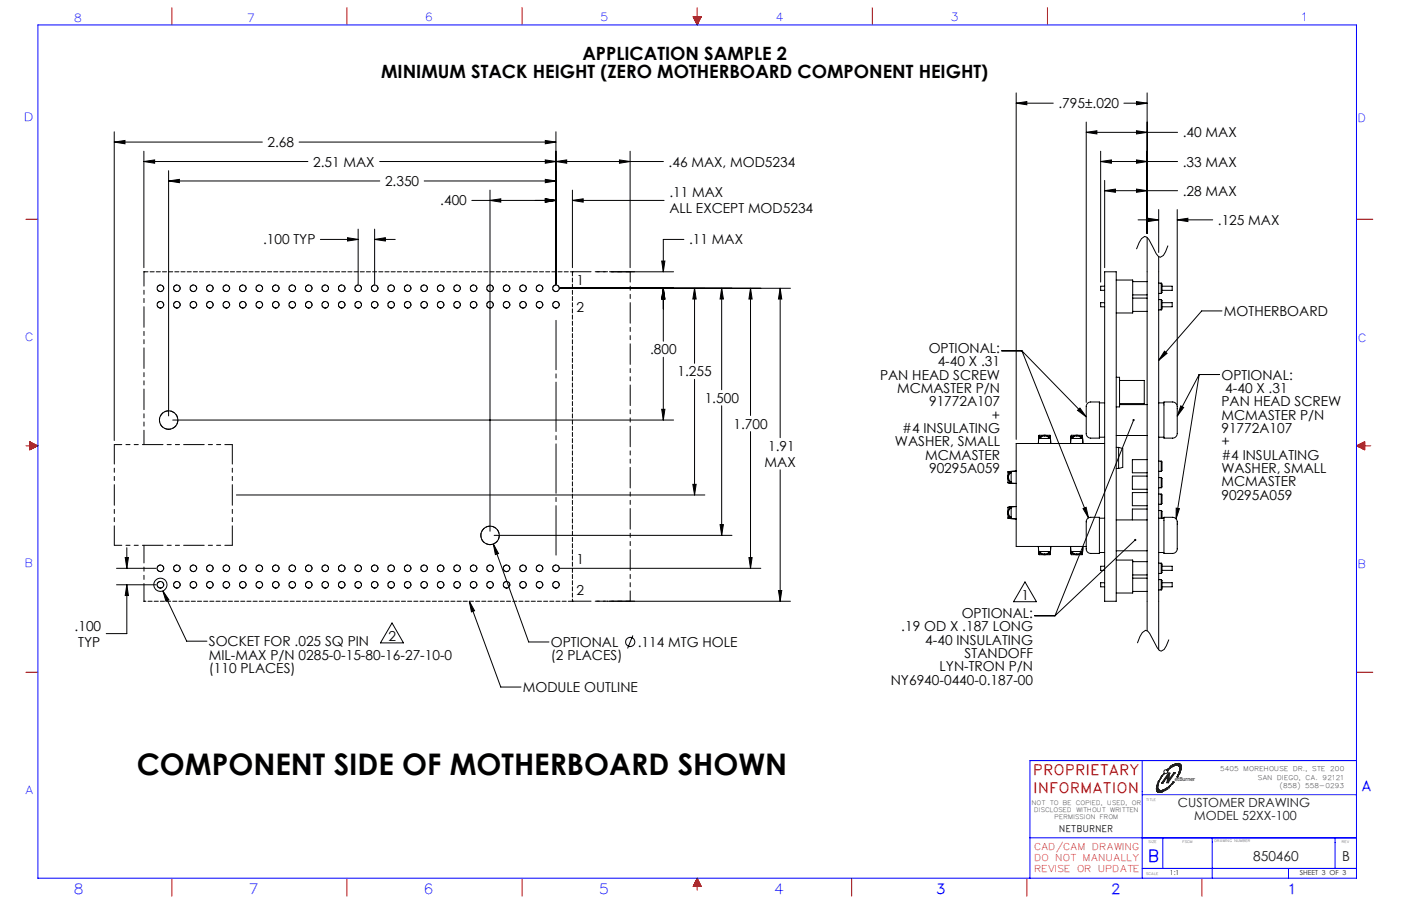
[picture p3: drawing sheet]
<svg xmlns="http://www.w3.org/2000/svg" width="432mm" height="279mm" viewBox="0 0 432 279" stroke-linecap="round" stroke-linejoin="round" font-family="sans-serif">
<g fill="none" stroke="#000" stroke-width=".31">
<path d="M313.2 31.8l3.3-.5v1zM313.2 28.6v106.9M313.2 31.8h11.4M334.8 37.6v86.5M346.4 31.8h7.2M350.3 31.3l3.3 .5-3.3 .5zM353.6 28.6v43.4M35.2 43.8l3.3-.5v1zM35.2 40.6v95.3M35.2 43.8h45.7M44.3 49.8l3.4-.5v1zM44.3 49.8h50.6"/>
<path d="M44.3 46.6v35.9M52 55.8l3.3-.5v1zM52 52.6v75.7M52 55.8h65.1M92.2 43.8h79.1M117 49.8h87.5M130.7 55.8h40.6M151 58.6v105.2M168.1 43.3l3.2 .5-3.2 .5zM168.1 55.3l3.2 .5-3.2 .5zM168.1 49.3l3.2 .5-3.2 .5zM171.3 49.8l3.4-.5v1z"/>
<path d="M171.3 40.6v47M176.4 58.6v23.9M190.9 49.3l3.3 .5-3.3 .5zM194.2 46.6v35.9M334.8 40.8l3.3-.5v1zM334.8 40.8h28.1M339.2 49.8l3.3-.5v1zM339.2 49.8h23.7M339.2 46.6v40.4M340.5 58.8l3.3-.5v1zM340.5 55.6v26.9M340.5 58.8h22.4"/>
<path d="M350.3 58.3l3.3 .5-3.3 .5zM350.3 49.3l3.3 .5-3.3 .5zM350.3 40.3l3.3 .5-3.3 .5zM98.7 73.8h11.7M107.1 73.3l3.3 .5-3.3 .5zM110.4 70.7v16.9M115.5 73.8l3.3-.5v1zM115.5 73.8h6.3M115.5 70.7v16.9M145.4 61.8h25.9M151 61.8l3.3-.5v1zM168.1 61.3l3.2 .5-3.2 .5z"/>
<path d="M176.4 61.8l3.3-.5v1zM176.4 61.8h28.3M210.8 73.8h-6.4v10M350.8 67.8h6.3M353.6 73.2v121.3M353.8 67.3l3.3 .5-3.3 .5zM357.1 64.6v13.3M357.1 79.1v121.3M360 75.7l-1.4 3.1-1 .5-.6-.2-.6-.8-2.3-4.5-.7-.7-.6-.2-1 .7-1.5 3.2M362.8 67.8l3.3-.5v1zM362.8 64.6v60.4M362.8 67.8h11"/>
<path d="M172.6 88.9h71M188.3 83.8h19.3M203.9 80.5h1l-.5 3.3zM204.4 88.9l.5 3.3h-1zM204.4 88.9v16.3M214.1 88.9l.5 3.3h-1.1zM214.1 88.9v23.1M222.4 88.9l.6 3.3h-1.1zM222.4 88.9v31.3M231.3 88.9l.5 3.3h-1zM231.3 88.9v39.2M240.5 88.9l.4 3.3h-1z"/>
<path d="M240.5 88.9v46.1M340.5 83.8h3.5v101.6h-3.5zM340.5 88.3h-1.3v1.2h1.3M340.5 93.3h-1.3v1.3h1.3M344 86.4h5.1v10.1h-5.1M349.1 86.9h4.5M349.1 90.9h4.5M349.1 91.9h4.5M349.1 96h4.5M357.1 90.5h.8M357.1 87.3h.8M357.1 95.6h.8"/>
<path d="M357.1 92.4h.8M357.9 87.3v3.2M357.9 87.3l.2 .3v2.6l-.2 .3M357.9 92.4v3.2M357.9 92.4l.2 .3v2.6l-.2 .3M358.1 88.3h3.2v1.2h-3.2M358.1 93.3h3.2v1.3h-3.2M376.6 95.9h-6.2l-13.3 15.2M204.4 110.2v19.3M214.1 117v35.6M308.7 108.2h6.3M315 108.2l19.8 20.4"/>
<path d="M315 108.2l20.5 51.5M344 116.3h1.1v9.2h-1.1M345.1 117.3h7.6v7.2h-7.6M358.9 108.3l.8 .7-2.6 2.1zM369.6 115.5h6.2M369.6 115.5l-6.8 12.8M369.6 115.5l-7.1 44.5M53.2 129.5h154.4M203.9 126.2h1l-.5 3.3zM222.4 125.1v40M231.3 133.1v42.2M320.3 134.2h3.3"/>
<path d="M320.5 135.2a1.67 1.67 0 0 1 2.9 0M320.5 134.9h.1M320.5 134.9l-.2-.7-.3 2.6 .3-2.3 .2 .7M320.5 135.2h2.9M321.8 134.2l-.7 .2-.6 .5M322.1 134.2l.8 .2 .5 .5M323.4 134.9h.1M323.4 134.9l.2-.7 .2 2.6-.2-2.3-.2 .7M330.2 134.2h3.4M330.4 135.2a1.67 1.67 0 0 1 2.9 0M330.4 134.9h.1M330.4 134.9l-.2-.7-.2 2.6 .1-2.3 .3 .7"/>
<path d="M330.4 135.2h2.9M331.8 134.2l-.8 .2-.6 .5M332 134.2l.8 .2 .4 .5M332.1 126.5l.7-.7 2 2.8zM333.2 134.9h.1M333.3 134.9l.3-.7 .2 2.6M333.3 135.2l.3-.7 .1 2.3M335.2 124.4l1-.4h2.6v11.1h-2.6a1.76 1.76 0 0 1-1.4-2.3v-7.7zM338.8 134.8h1.7M338.8 124.2h1.7M340.5 136.8h-27.3v31.7h21.6M344 134.3h9.6"/>
<path d="M344 138h.8M344.8 138v6.5M344.8 138l1.2 .3v5.8l-1.2 .4M345.1 124.8h8.5M349.4 129.5l-24.2 60.4M357.1 134.8h1.6M357.1 124.2h1.6M358.7 124h2.7a1.84 1.84 0 0 1 1.4 2.5v6.8a1.52 1.52 0 0 1-1.4 1.8h-2.7zM363.9 125.2l.9 .5-2 2.6zM72.8 152.6h144.4M213.5 149.4h1.1l-.5 3.2zM240.5 144.9v40.5"/>
<path d="M310.7 158.2l.1 .8 .5 .5M310.7 147.3l.3 1 .3 .3-.6 .3M310.7 145.5v3.4M310.7 156.4v3.4M311.3 156.7l-.5 .5-.1 .8M311.3 145.8l-.5 .5-.1 .8M311.3 159.5h.1M311.3 156.7h.1M311.3 156.7l-.6-.3 2.5-.2-2.2 .2 .6 .3a1.63 1.63 0 0 0 0 2.8l-.6 .3 2.2 .2-2.5-.2M311.3 145.8h.1M311.3 159.5l-.6 .3M311.6 145.8v2.8"/>
<path d="M311.6 156.7v2.8M313.2 145.3l-2.2 .2 .6 .3a1.6 1.6 0 0 0 0 2.8l-.6 .3 2.2 .2-2.5-.2M313.2 145.3l-2.5 .2 .6 .3M333.8 156.8l1-.3 .7 3.2zM335.2 159.9l1-.4h2.6v11.2h-2.6a1.76 1.76 0 0 1-1.4-2.4v-7.6zM338.8 159.8h1.7M344 144.5h.8M353.6 157h-4.6v3.3M353.6 146.8h-4.6v4.1h4.6M353.6 151.9h-4.6v4.1h4.6M353.6 141.7h-4.6v4.1h4.6M357.1 157.4h.8"/>
<path d="M357.1 150.4h.8M357.1 147.3h.8M357.1 155.5h.8M357.1 152.4h.8M357.1 145.3h.8M357.1 142.2h.8M357.1 159.8h1.6M357.9 157.4v2.4M357.9 157.4l.2 .3v2.1M357.9 147.3v3.1M357.9 147.3l.2 .2v2.7l-.2 .2M357.9 152.4v3.1"/>
<path d="M357.9 152.4l.2 .2v2.7l-.2 .2M357.9 142.2v3.1M357.9 142.2l.2 .3v2.6l-.2 .2M358.7 159.5h2.7a1.84 1.84 0 0 1 1.4 2.6v6.7a1.52 1.52 0 0 1-1.4 1.9h-2.7zM362.5 156.7l1 .1-1 3.2zM35.9 175.3h12.3M38.6 171.9h1l-.5 3.4zM39.1 168.9v6.4M152 167.7l1.6 3-.9 .3zM152 167.7l10.9 30.3h6.3M152.3 165.1h73.3M172.6 175.3h61.9"/>
<path d="M221.9 161.8h1.1l-.6 3.3zM230.8 171.9h1l-.5 3.4zM315.9 179.5l3.5 6.1h-7zM320.3 171.1h3.3M320.5 170.1h2.9M323.6 171l.2-2.5-.2 2.2-.2-.6a1.67 1.67 0 0 1-2.9 0l-.2 .6-.3-2.2 .3 2.6 .2-.7 .5 .5 .8 .2M323.6 171l-.2-.6-.6 .5-.7 .2M330.2 171.1h3.4M330.2 171l.2-.6 .5 .5 .9 .2M330.4 170.1h2.9M333.7 168.5l-.1 2.2-.3-.6a1.67 1.67 0 0 1-2.9 0l-.3 .6-.1-2.2 .2 2.5M333.8 168.5l-.2 2.6-.3-.7-.6 .5-.7 .2"/>
<path d="M338.8 170.4h1.7M340.5 174.6h-1.3v1.3h1.3M340.5 179.7h-1.3v1.3h1.3M344 160.3h9.6M344 169.9h9.6M344 172.7h5.1v10.2h-5.1M349.1 178.3h4.5M349.1 173.2h4.5M349.1 177.3h4.5M349.9 166.5l-24.7 23.4M357.1 178.8h.8M357.1 176.8h.8"/>
<path d="M357.1 173.7h.8M357.1 170.4h1.6M357.9 178.8v3.1M357.9 178.8l.2 .2v2.6l-.2 .3M357.9 173.7v3.1M357.9 173.7l.2 .3v2.6l-.2 .2M358.1 174.6h3.2v1.3h-3.2M358.1 179.7h3.2v1.3h-3.2M35.9 180.3h12.3M39.1 180.3l.5 3.4h-1zM39.1 180.3v15.1h-6.4M50.2 182.2l1.9 2.8-.9 .4z"/>
<path d="M50.2 182.2l7.3 15.5h6.3M120.8 192.1l3.6 6.2h-7.1zM144.6 185.4l1.7 2.9-1 .4zM144.6 185.4l9.7 26.5h6.3M187.1 185.4h56.5M195.1 196l-1.7 4M239.9 182.1h1l-.4 3.3zM318.9 189.9h6.3M349.1 182.4h4.5M357.1 181.9h.8M360.3 197.2l-1.5 3.1-.9 .5-.6-.2-.6-.9-2.4-4.4-.6-.7-.6-.2-1 .7-1.5 3.2"/>
<circle cx="49.4" cy="94" r="1.01"/>
<circle cx="49.4" cy="88.9" r="1.01"/>
<circle cx="54.5" cy="94" r="1.01"/>
<circle cx="54.5" cy="88.9" r="1.01"/>
<circle cx="59.6" cy="88.9" r="1.01"/>
<circle cx="59.6" cy="94" r="1.01"/>
<circle cx="64.7" cy="94" r="1.01"/>
<circle cx="64.7" cy="88.9" r="1.01"/>
<circle cx="69.7" cy="88.9" r="1.01"/>
<circle cx="69.7" cy="94" r="1.01"/>
<circle cx="74.8" cy="94" r="1.01"/>
<circle cx="74.8" cy="88.9" r="1.01"/>
<circle cx="79.9" cy="94" r="1.01"/>
<circle cx="79.9" cy="88.9" r="1.01"/>
<circle cx="85" cy="88.9" r="1.01"/>
<circle cx="85" cy="94" r="1.01"/>
<circle cx="90.1" cy="88.9" r="1.01"/>
<circle cx="90.1" cy="94" r="1.01"/>
<circle cx="95.1" cy="88.9" r="1.01"/>
<circle cx="95.1" cy="94" r="1.01"/>
<circle cx="100.2" cy="88.9" r="1.01"/>
<circle cx="100.2" cy="94" r="1.01"/>
<circle cx="105.3" cy="94" r="1.01"/>
<circle cx="105.3" cy="88.9" r="1.01"/>
<circle cx="110.4" cy="94" r="1.01"/>
<circle cx="110.4" cy="88.9" r="1.01"/>
<circle cx="115.5" cy="88.9" r="1.01"/>
<circle cx="115.5" cy="94" r="1.01"/>
<circle cx="120.5" cy="88.9" r="1.01"/>
<circle cx="120.5" cy="94" r="1.01"/>
<circle cx="125.6" cy="88.9" r="1.01"/>
<circle cx="125.6" cy="94" r="1.01"/>
<circle cx="130.7" cy="88.9" r="1.01"/>
<circle cx="130.7" cy="94" r="1.01"/>
<circle cx="135.8" cy="88.9" r="1.01"/>
<circle cx="135.8" cy="94" r="1.01"/>
<circle cx="140.9" cy="88.9" r="1.01"/>
<circle cx="140.9" cy="94" r="1.01"/>
<circle cx="145.9" cy="94" r="1.01"/>
<circle cx="145.9" cy="88.9" r="1.01"/>
<circle cx="151" cy="88.9" r="1.01"/>
<circle cx="151" cy="94" r="1.01"/>
<circle cx="156.1" cy="94" r="1.01"/>
<circle cx="156.1" cy="88.9" r="1.01"/>
<circle cx="161.2" cy="88.9" r="1.01"/>
<circle cx="161.2" cy="94" r="1.01"/>
<circle cx="166.3" cy="94" r="1.01"/>
<circle cx="166.3" cy="88.9" r="1.01"/>
<circle cx="171.3" cy="88.9" r="1.01"/>
<circle cx="171.3" cy="94" r="1.01"/>
<circle cx="52" cy="129.6" r="2.84"/>
<circle cx="49.4" cy="175.3" r="1.01"/>
<circle cx="54.5" cy="175.3" r="1.01"/>
<circle cx="59.6" cy="175.3" r="1.01"/>
<circle cx="64.7" cy="175.3" r="1.01"/>
<circle cx="69.7" cy="175.3" r="1.01"/>
<circle cx="74.8" cy="175.3" r="1.01"/>
<circle cx="79.9" cy="175.3" r="1.01"/>
<circle cx="85" cy="175.3" r="1.01"/>
<circle cx="90.1" cy="175.3" r="1.01"/>
<circle cx="95.1" cy="175.3" r="1.01"/>
<circle cx="100.2" cy="175.3" r="1.01"/>
<circle cx="105.3" cy="175.3" r="1.01"/>
<circle cx="110.4" cy="175.3" r="1.01"/>
<circle cx="115.5" cy="175.3" r="1.01"/>
<circle cx="120.5" cy="175.3" r="1.01"/>
<circle cx="125.6" cy="175.3" r="1.01"/>
<circle cx="130.7" cy="175.3" r="1.01"/>
<circle cx="135.8" cy="175.3" r="1.01"/>
<circle cx="140.9" cy="175.3" r="1.01"/>
<circle cx="145.9" cy="175.3" r="1.01"/>
<circle cx="151" cy="175.3" r="1.01"/>
<circle cx="151" cy="165.1" r="2.84"/>
<circle cx="156.1" cy="175.3" r="1.01"/>
<circle cx="161.2" cy="175.3" r="1.01"/>
<circle cx="166.3" cy="175.3" r="1.01"/>
<circle cx="171.3" cy="175.3" r="1.01"/>
<circle cx="49.4" cy="180.3" r="2.03"/>
<circle cx="49.4" cy="180.3" r="1.01"/>
<circle cx="54.5" cy="180.3" r="1.01"/>
<circle cx="59.6" cy="180.3" r="1.01"/>
<circle cx="64.7" cy="180.3" r="1.01"/>
<circle cx="69.7" cy="180.3" r="1.01"/>
<circle cx="74.8" cy="180.3" r="1.01"/>
<circle cx="79.9" cy="180.3" r="1.01"/>
<circle cx="85" cy="180.3" r="1.01"/>
<circle cx="90.1" cy="180.3" r="1.01"/>
<circle cx="95.1" cy="180.3" r="1.01"/>
<circle cx="100.2" cy="180.3" r="1.01"/>
<circle cx="105.3" cy="180.3" r="1.01"/>
<circle cx="110.4" cy="180.3" r="1.01"/>
<circle cx="115.5" cy="180.3" r="1.01"/>
<circle cx="120.5" cy="180.3" r="1.01"/>
<circle cx="125.6" cy="180.3" r="1.01"/>
<circle cx="130.7" cy="180.3" r="1.01"/>
<circle cx="135.8" cy="180.3" r="1.01"/>
<circle cx="140.9" cy="180.3" r="1.01"/>
<circle cx="145.9" cy="180.3" r="1.01"/>
<circle cx="151" cy="180.3" r="1.01"/>
<circle cx="156.1" cy="180.3" r="1.01"/>
<circle cx="161.2" cy="180.3" r="1.01"/>
<circle cx="166.3" cy="180.3" r="1.01"/>
<circle cx="171.3" cy="180.3" r="1.01"/>
<circle cx="194.2" cy="198" r="1.41"/>
</g>
<g fill="none" stroke="#191924" stroke-width=".31">
<path d="M357.8 239.9h.1M357.9 239.6h.1M357.9 239.6l-1.3 2.8M358.2 239.2h.1M358.6 238.7h.1M358.6 238.7l-1.3 2.3-.5 2M358.7 238.6h.1M358.7 238.6l-.8 1M358.7 238.6l-.1 .1M359.3 239.9h.1M359.6 237.5h.1M359.7 237.6h.1"/>
<path d="M359.8 237.6h.1M359.8 237.8a.57 .57 0 0 0-.9-.1 .57 .57 0 0 0 .3 .9 .57 .57 0 0 0 .7-.7M359.8 237.8h.1M359.8 237.9h.1M359.9 237.5h.1M359.9 239.3h.1M359.9 237.5l-.1 .1M360 237.1h.1M360.1 239.1l-.3 2.1M360.1 238.4h.1M360.1 238.4l-2.1 3h.5M360.1 238.4h.4l-.2 2.1"/>
<path d="M360.2 238.7h.1M360.2 237.1h.1M360.2 238.5l-2 2.9M360.3 237.1l-.4 .4M360.3 238.7l-.3 2.6M360.4 238.5l-2.1 2.8M360.5 238.4h.1M360.5 236.8h.1M360.5 236.7h.1M360.5 236.9h.1M360.6 236.7h.1M360.6 236.8h.1"/>
<path d="M360.6 236.8l-.9 .8M360.6 236.7v.1M360.8 236.7h.1M360.9 236.7l-.6 .4M360.9 236.4h.1M360.9 236.4l-1.3 1.1M361.1 236.5h.1M361.2 236.5l-.3 .2M361.3 236h.1M361.4 236.3h.1M361.6 236.2h.1M361.7 235.9h.1"/>
<path d="M361.7 236l-1.1 .7M361.7 238.3h.1M361.8 238.3l-1.5 2.2M361.8 238.3h.4M361.8 238.4l-1.6 2.4M361.9 238.4l-1.9 2.7M362 235.7h.1M362.1 236h.1M362.1 236l-.9 .5M362.1 238.3h.1M362.2 238.3l-2.2 3h-.3l.3-2-1.5 2.1M362.2 235.8h.1"/>
<path d="M362.3 235.6h.1M362.3 235.8l-.6 .2M362.4 235.6l-1.5 .8M362.4 235.8h.1M362.4 235.6h.1M362.5 235.9h.1M362.5 235.8h.8l.3 .3M362.5 235.6h.9l.4 .4M362.5 235.6l-.2 .2M362.5 235.8h.1M362.7 235.5h.1M362.7 239.6h.1"/>
<path d="M362.8 235.8h.1M362.8 235.9h.1M362.8 239.6h.2M362.8 235.9l.4 .2M362.8 235.9l-.7 .1M362.8 235.8l.3 .1M362.9 236h.1M363 239.6h.1M363 235.4h.1M363 238.9h.1M363.1 238.9l-.3 .7M363.1 239.3h.1"/>
<path d="M363.1 236.1h.1M363.1 239.3l-.1 .3M363.1 235.9l.4 .4 .3-.3M363.2 236.1l.1 .1M363.2 238.5h.1M363.3 238.5l-.2 .4M363.3 235.5h.1M363.3 236.2h.1M363.3 235.5l-.9 .1M363.3 236.2l.2 .3M363.3 235.5l.3 .1M363.3 238.8h.1"/>
<path d="M363.4 237.9h.1M363.5 237.9l-.2 .6M363.5 236.5h.1M363.5 238h.1M363.5 236.5v1.4M363.5 237.5h.1M363.5 238.4h.1M363.5 236.9h.1M363.6 235.6h.1M363.6 236.6h.1M363.6 235.6l.4 .6M363.6 236.1v.5"/>
<path d="M363.6 236.6l.1 1.3-.8 1.6M363.7 237.3l.2-.3v-.8l-.2 1.6M363.7 238h.1M363.8 236h.1M363.9 237.5h.1M363.9 235.9h.1M364 237.2h.1M364 236.2h.1M364 237.2l-.9 2.1M364 236.2v.3M364 236.9h.1M364 236.5h.1"/>
<path d="M364 236.9v.3M364 236.5v.4M356.4 243.6h.1M356.4 243.3h.1M356.4 242.9h.1M356.4 243.6l.7 .7M356.4 242.9v.7M356.5 242.4h.1M356.6 242.4l-.2 .5M356.6 243.2l.1 .6 .3 .4M356.6 243.9h.1M356.7 241.9h.1"/>
<path d="M356.7 243.4l.4 .6 1.2-.1 .4-.2M356.7 242.7l.2 .8M356.8 242.6h.1M356.8 243h.1M356.8 242.3h.1M356.8 243l.1 .4M356.8 244.2h.1M356.9 243.6l.3 .3M356.9 243.5v.1M356.9 243.4h.1M356.9 241.2h.1M356.9 241.8h.1"/>
<path d="M356.9 243.4l.6 .4M357 244.2h.1M357 244.3h.1M357.1 244.3h.7M357.2 243.7h.1M357.2 240.8h.1M357.2 241h.1M357.2 240.7h.1M357.3 240.8l-.7 2.4M357.5 243.8h.1M357.5 243.9l.2 .2M357.6 240h.1"/>
<path d="M357.6 244.1h.1M357.8 244.3h.1M358 243.8h.1M358 241.4h.1M358.1 244.1l-1.1 .1M358.1 244.2h.1M358.2 244.2l-.4 .1M358.3 241.3h.1M358.3 243.8h.1M358.4 243.7h.1M358.4 243.7l-.9 .1M358.4 241.4h.1"/>
<path d="M358.5 244h.1M358.5 243.8h.1M358.7 243.7h.3M358.7 243.6h.1M358.8 243.6l-.4 .1M358.9 243.7l-.8 .4M359 243.8h.1M359 243.8l-.8 .4M359.2 243.3h.1M359.2 243.3l-.4 .3M359.3 243.3l-.3 .4M359.3 243.3h.2"/>
<path d="M359.4 243.5h.1M359.4 243.5l-.4 .3M359.5 243.1h.1M359.6 243.1l-.4 .2M359.6 241.3h.1M359.8 243.2h.1M359.9 243.2l-.5 .3M360 241.3h.1M360.2 242.6h.1M360.2 242.9h.1M360.2 240.5h.1M360.3 242.9l-.4 .3"/>
<path d="M360.3 242.6h.1M360.5 242.3h.1M360.5 242.3l-.9 .8M360.6 242.4h.1M361.1 241.7h.1M361.3 241.6h.1M361.4 241.7h.1M361.4 241.7l-1.1 1.2M361.5 241.2h.1M361.6 241.2l-1.1 1.1M361.6 241.2h.2l-.4 .5M361.6 241.3l-2.1 2"/>
<path d="M361.8 241.2h.1"/>
<circle cx="360.1" cy="239.2" r=".06"/>
<circle cx="360.2" cy="238.5" r=".07"/>
<circle cx="360.4" cy="238.6" r=".06"/>
<circle cx="360.6" cy="236.8" r=".06"/>
<circle cx="361" cy="236.4" r=".08"/>
<circle cx="361.2" cy="236.4" r=".06"/>
<circle cx="361.5" cy="236.1" r=".06"/>
<circle cx="361.7" cy="236.1" r=".06"/>
<circle cx="361.8" cy="238.4" r=".08"/>
<circle cx="361.9" cy="235.9" r=".06"/>
<circle cx="362" cy="238.4" r=".08"/>
<circle cx="362.1" cy="235.9" r=".07"/>
<circle cx="362.3" cy="235.8" r=".07"/>
<circle cx="362.9" cy="235.9" r=".07"/>
<circle cx="362.9" cy="239.5" r=".06"/>
<circle cx="363.1" cy="235.6" r=".07"/>
<circle cx="363.1" cy="235.6" r=".06"/>
<circle cx="363.2" cy="235.9" r=".06"/>
<circle cx="363.3" cy="235.8" r=".07"/>
<circle cx="363.4" cy="238.6" r=".06"/>
<circle cx="363.4" cy="238.4" r=".06"/>
<circle cx="363.4" cy="235.6" r=".06"/>
<circle cx="363.5" cy="236.2" r=".06"/>
<circle cx="363.5" cy="236.3" r=".06"/>
<circle cx="363.6" cy="238.2" r=".06"/>
<circle cx="363.6" cy="236.1" r=".07"/>
<circle cx="363.7" cy="237.8" r=".08"/>
<circle cx="363.7" cy="237.3" r=".08"/>
<circle cx="363.7" cy="236.7" r=".08"/>
<circle cx="363.7" cy="237.7" r=".07"/>
<circle cx="363.7" cy="237.5" r=".07"/>
<circle cx="363.8" cy="236" r=".07"/>
<circle cx="363.9" cy="236.2" r=".08"/>
<circle cx="363.9" cy="237.3" r=".08"/>
<circle cx="363.9" cy="236.3" r=".07"/>
<circle cx="363.9" cy="237" r=".07"/>
<circle cx="356.5" cy="243.2" r=".07"/>
<circle cx="356.7" cy="243.9" r=".07"/>
<circle cx="356.7" cy="243.4" r=".07"/>
<circle cx="356.7" cy="243.2" r=".08"/>
<circle cx="356.7" cy="243.6" r=".08"/>
<circle cx="356.7" cy="242.7" r=".08"/>
<circle cx="356.7" cy="242.1" r=".07"/>
<circle cx="356.9" cy="243.6" r=".06"/>
<circle cx="356.9" cy="243.5" r=".06"/>
<circle cx="357" cy="244.1" r=".07"/>
<circle cx="357" cy="244.2" r=".07"/>
<circle cx="357.1" cy="244" r=".06"/>
<circle cx="357.2" cy="243.9" r=".06"/>
<circle cx="357.6" cy="243.9" r=".06"/>
<circle cx="357.6" cy="244.2" r=".07"/>
<circle cx="357.7" cy="244" r=".08"/>
<circle cx="358.1" cy="244.1" r=".06"/>
<circle cx="358.2" cy="241.4" r=".07"/>
<circle cx="358.3" cy="243.9" r=".06"/>
<circle cx="358.3" cy="241.3" r=".06"/>
<circle cx="358.7" cy="240.9" r=".06"/>
<circle cx="358.7" cy="243.7" r=".06"/>
<circle cx="358.9" cy="243.7" r=".07"/>
<circle cx="359" cy="243.7" r=".06"/>
<circle cx="359.3" cy="243.3" r=".06"/>
<circle cx="359.5" cy="243.3" r=".07"/>
<circle cx="359.6" cy="243.2" r=".06"/>
<circle cx="359.8" cy="241.2" r=".07"/>
<circle cx="360" cy="241.2" r=".07"/>
<circle cx="360" cy="241.1" r=".07"/>
<circle cx="360.2" cy="240.8" r=".07"/>
<circle cx="361.6" cy="241.3" r=".07"/>
</g>
<path d="M171.4 98.6v72.8" fill="none" stroke="#000" stroke-width=".31" stroke-dasharray="15.2 1.3 1.3 1.3" stroke-dashoffset="-.2"/>
<path d="M183.9 83.8h11.7M195.6 185.4h-11.7" fill="none" stroke="#000" stroke-width=".31" stroke-dasharray="6.3 1.3 1.3 1.3 1.3 1.3" stroke-dashoffset="3.7"/>
<path d="M194.2 83.8v101.6" fill="none" stroke="#000" stroke-width=".31" stroke-dasharray="6.3 1.3 1.3 1.3 1.3 1.3" stroke-dashoffset="3.2"/>
<path d="M71.6 137.1h-36.4M71.6 168.2h-36.4" fill="none" stroke="#000" stroke-width=".31" stroke-dasharray="6.3 1.3 1.3 1.3 1.3 1.3" stroke-dashoffset="4"/>
<path d="M35.2 137.1v31.1M71.6 137.1v31.1" fill="none" stroke="#000" stroke-width=".31" stroke-dasharray="6.3 1.3 1.3 1.3 1.3 1.3" stroke-dashoffset=".3"/>
<path d="M44.4 185.4v-17.2" fill="none" stroke="#000" stroke-width=".31" stroke-dasharray="6.3 1.3 1.3 1.3 1.3 1.3" stroke-dashoffset=".9"/>
<path d="M44.4 137.1v-53.3" fill="none" stroke="#000" stroke-width=".31" stroke-dasharray="6.3 1.3 1.3 1.3 1.3 1.3" stroke-dashoffset="1.9"/>
<path d="M176.5 83.8h17.7M194.2 185.4h-17.7" fill="none" stroke="#000" stroke-width=".31" stroke-dasharray="6.3 1.3 1.3 1.3 1.3 1.3" stroke-dashoffset=".6"/>
<g fill="none" stroke="#f00" stroke-width=".31">
<path d="M53 2.4v5.3M106.9 2.4v5.3M160.9 2.4v5.3M213.6 5.2h2.5l-1.2 2.5zM213.7 5.2v.2M213.9 5.2v.6M214.1 5.2v1M214.3 5.2v1.4M214.5 5.2v1.7M214.7 5.2v2.1M214.9 2.4v5.3M215.1 5.2v2.1"/>
<path d="M215.3 5.2v1.7M215.4 5.2v1.4M215.7 5.2v1M215.8 5.2v.6M216 5.2v.2M268.9 2.4v5.3M322.8 2.4v5.3M8 67.6h3.7M418.1 67.6h5M8 137.5h3.7M9.1 138.6h.3M9.1 136.3h.3"/>
<path d="M9.1 136.2l2.6 1.3-2.6 1.2zM9.1 138.4h.7M9.1 138.3h1.1M9.1 138h1.4M9.1 137.9h1.8M9.1 137.7h2.2M9.1 137.3h2.2M9.1 137.1h1.8M9.1 136.9h1.4M9.1 136.7h1.1M9.1 136.5h.7M418.1 137.5h4.4"/>
<path d="M418.1 137.5l2.5-1.3v2.5zM418.5 137.7h2.1M418.5 137.3h2.1M418.9 137.9h1.7M418.9 137.1h1.7M419.2 138h1.4M419.2 136.9h1.4M419.6 138.3h1M419.6 136.7h1M420 138.4h.6M420 136.5h.6M420.4 138.6h.2"/>
<path d="M420.4 136.3h.2M8 207.3h3.7M418.1 207.3h5M53 270.8v5.6M106.9 270.8v5.6M160.9 270.8v5.6M213.7 273.1v.3M213.9 272.7v.7M214.1 272.3v1.1M214.3 272v1.4M214.5 271.6v1.8M214.7 271.2v2.2"/>
<path d="M214.9 270.8l1.2 2.6h-2.5zM214.9 270.8v3.7M215.1 271.2v2.2M215.3 271.6v1.8M215.4 272v1.4M215.7 272.3v1.1M215.8 272.7v.7M216 273.1v.3M262.5 270.8v5.6M316.5 270.8v5.6M370.5 270.8v5.6"/>
</g>
<path d="M11.7 7.7h406.4v263.1h-406.4zM352 234.6v36.2M418.1 234.6h-100.7v36.2M317.4 258.4h100.7M352 245.1h66.1M358.4 258.4v9.4M373.6 258.4v12.4M411.5 258.4v9.4M352 267.8h66.1M397.1 267.9v2.9" fill="none" stroke="#00f" stroke-width=".31"/>
<g fill="#000">
<path d="M171.3 49.8l3.4-.5v1zM190.9 49.3l3.3 .5-3.3 .5zM168.1 43.3l3.2 .5-3.2 .5zM35.2 43.8l3.3-.5v1zM213.5 149.4h1.1l-.5 3.2zM214.1 88.9l.5 3.3h-1.1zM353.8 67.3l3.3 .5-3.3 .5zM362.8 67.8l3.3-.5v1zM350.3 58.3l3.3 .5-3.3 .5zM340.5 58.8l3.3-.5v1zM350.3 49.3l3.3 .5-3.3 .5zM339.2 49.8l3.3-.5v1zM350.3 40.3l3.3 .5-3.3 .5zM334.8 40.8l3.3-.5v1zM350.3 31.3l3.3 .5-3.3 .5zM313.2 31.8l3.3-.5v1z"/>
<path d="M204.4 88.9l.5 3.3h-1zM203.9 126.2h1l-.5 3.3zM222.4 88.9l.6 3.3h-1.1zM221.9 161.8h1.1l-.6 3.3zM231.3 88.9l.5 3.3h-1zM230.8 171.9h1l-.5 3.4zM168.1 61.3l3.2 .5-3.2 .5zM151 61.8l3.3-.5v1zM168.1 55.3l3.2 .5-3.2 .5zM52 55.8l3.3-.5v1zM168.1 61.3l3.2 .5-3.2 .5zM176.4 61.8l3.3-.5v1zM168.1 49.3l3.2 .5-3.2 .5zM44.3 49.8l3.4-.5v1zM204.4 88.9l.5 3.3h-1zM203.9 80.5h1l-.5 3.3zM240.5 88.9l.4 3.3h-1zM239.9 182.1h1l-.4 3.3zM115.5 73.8l3.3-.5v1zM107.1 73.3l3.3 .5-3.3 .5zM38.6 171.9h1l-.5 3.4zM39.1 180.3l.5 3.4h-1z"/>
<path d="M152 167.7l1.6 3-.9 .3zM50.2 182.2l1.9 2.8-.9 .4zM144.6 185.4l1.7 2.9-1 .4zM358.9 108.3l.8 .7-2.6 2.1zM349.7 166.3a.34 .34 0 0 0-.1 .4 .34 .34 0 0 0 .5 .1 .34 .34 0 0 0 0-.5l-.2 .2 .2-.2zM349.2 129.3a.35 .35 0 0 0-.1 .5 .35 .35 0 0 0 .6-.1 .35 .35 0 0 0-.2-.5l-.1 .3 .1-.3zM332.1 126.5l.7-.7 2 2.8zM333.8 156.8l1-.3 .7 3.2zM363.9 125.2l.9 .5-2 2.6zM362.5 156.7l1 .1-1 3.2z"/>
</g>
<g fill="none" stroke="#000" stroke-width=".31" stroke-dasharray="1.3 .6">
<path d="M44.3 83.8h.1M44.3 83.8h132.1M49.4 95a1.01 1.01 0 0 1-.9-1.4 1.01 1.01 0 0 1 1.6-.3 1.01 1.01 0 0 1-.3 1.6l-.4 .1M49.4 89.9a1.01 1.01 0 0 1-.9-1.4 1.01 1.01 0 0 1 1.6-.3 1.01 1.01 0 0 1-.3 1.7h-.4M54.5 95a1.01 1.01 0 0 1-1-1.4 1.01 1.01 0 0 1 1.7-.3 1.01 1.01 0 0 1-.3 1.6l-.4 .1M54.5 89.9a1.01 1.01 0 0 1-1-1.4 1.01 1.01 0 0 1 1.7-.3 1.01 1.01 0 0 1-.3 1.7h-.4M59.6 95a1.01 1.01 0 0 1-1-1.4 1.01 1.01 0 0 1 1.7-.3 1.01 1.01 0 0 1-.4 1.6l-.3 .1M59.6 89.9a1.01 1.01 0 0 1-1-1.4 1.01 1.01 0 0 1 1.7-.3 1.01 1.01 0 0 1-.4 1.7h-.3M64.7 95a1.01 1.01 0 0 1-1-1.4 1.01 1.01 0 0 1 1.7-.3 1.01 1.01 0 0 1-.4 1.6l-.3 .1M64.7 89.9a1.01 1.01 0 0 1-1-1.4 1.01 1.01 0 0 1 1.7-.3 1.01 1.01 0 0 1-.4 1.7h-.3M69.7 95a1.01 1.01 0 0 1-.9-1.4 1.01 1.01 0 0 1 1.6-.3 1.01 1.01 0 0 1-.3 1.6l-.4 .1M69.7 89.9a1.01 1.01 0 0 1-.9-1.4 1.01 1.01 0 0 1 1.6-.3 1.01 1.01 0 0 1-.3 1.7h-.4"/>
<path d="M74.8 95a1.01 1.01 0 0 1-.9-1.4 1.01 1.01 0 0 1 1.6-.3 1.01 1.01 0 0 1-.3 1.6l-.4 .1M74.8 89.9a1.01 1.01 0 0 1-.9-1.4 1.01 1.01 0 0 1 1.6-.3 1.01 1.01 0 0 1-.3 1.7h-.4M79.9 95a1.01 1.01 0 0 1-1-1.4 1.01 1.01 0 0 1 1.7-.3 1.01 1.01 0 0 1-.3 1.6l-.4 .1M79.9 89.9a1.01 1.01 0 0 1-1-1.4 1.01 1.01 0 0 1 1.7-.3 1.01 1.01 0 0 1-.3 1.7h-.4M85 95a1.01 1.01 0 0 1-1-1.4 1.01 1.01 0 0 1 1.7-.3 1.01 1.01 0 0 1-.4 1.6l-.3 .1M85 89.9a1.01 1.01 0 0 1-1-1.4 1.01 1.01 0 0 1 1.7-.3 1.01 1.01 0 0 1-.4 1.7h-.3M90.1 95a1.01 1.01 0 0 1-1-1.4 1.01 1.01 0 0 1 1.7-.3 1.01 1.01 0 0 1-.4 1.6l-.3 .1M90.1 89.9a1.01 1.01 0 0 1-1-1.4 1.01 1.01 0 0 1 1.7-.3 1.01 1.01 0 0 1-.4 1.7h-.3M95.1 95a1.01 1.01 0 0 1-.9-1.4 1.01 1.01 0 0 1 1.6-.3 1.01 1.01 0 0 1-.3 1.6l-.4 .1M95.1 89.9a1.01 1.01 0 0 1-.9-1.4 1.01 1.01 0 0 1 1.6-.3 1.01 1.01 0 0 1-.3 1.7h-.4M100.2 95a1.01 1.01 0 0 1-.9-1.4 1.01 1.01 0 0 1 1.6-.3 1.01 1.01 0 0 1-.3 1.6l-.4 .1M100.2 89.9a1.01 1.01 0 0 1-.9-1.4 1.01 1.01 0 0 1 1.6-.3 1.01 1.01 0 0 1-.3 1.7h-.4"/>
<path d="M105.3 95a1.01 1.01 0 0 1-1-1.4 1.01 1.01 0 0 1 1.7-.3 1.01 1.01 0 0 1-.3 1.6l-.4 .1M105.3 89.9a1.01 1.01 0 0 1-1-1.4 1.01 1.01 0 0 1 1.7-.3 1.01 1.01 0 0 1-.3 1.7h-.4M110.4 95a1.01 1.01 0 0 1-1-1.4 1.01 1.01 0 0 1 1.7-.3 1.01 1.01 0 0 1-.4 1.6l-.3 .1M110.4 89.9a1.01 1.01 0 0 1-1-1.4 1.01 1.01 0 0 1 1.7-.3 1.01 1.01 0 0 1-.4 1.7h-.3M115.5 95a1.01 1.01 0 0 1-1-1.4 1.01 1.01 0 0 1 1.7-.3 1.01 1.01 0 0 1-.4 1.6l-.3 .1M115.5 89.9a1.01 1.01 0 0 1-1-1.4 1.01 1.01 0 0 1 1.7-.3 1.01 1.01 0 0 1-.4 1.7h-.3M120.5 95a1.01 1.01 0 0 1-.9-1.4 1.01 1.01 0 0 1 1.6-.3 1.01 1.01 0 0 1-.3 1.6l-.4 .1M120.5 89.9a1.01 1.01 0 0 1-.9-1.4 1.01 1.01 0 0 1 1.6-.3 1.01 1.01 0 0 1-.3 1.7h-.4M125.6 95a1.01 1.01 0 0 1-.9-1.4 1.01 1.01 0 0 1 1.6-.3 1.01 1.01 0 0 1-.3 1.6l-.4 .1M125.6 89.9a1.01 1.01 0 0 1-.9-1.4 1.01 1.01 0 0 1 1.6-.3 1.01 1.01 0 0 1-.3 1.7h-.4M130.7 95a1.01 1.01 0 0 1-1-1.4 1.01 1.01 0 0 1 1.7-.3 1.01 1.01 0 0 1-.3 1.6l-.4 .1M130.7 89.9a1.01 1.01 0 0 1-1-1.4 1.01 1.01 0 0 1 1.7-.3 1.01 1.01 0 0 1-.3 1.7h-.4"/>
<path d="M135.8 95a1.01 1.01 0 0 1-1-1.4 1.01 1.01 0 0 1 1.7-.3 1.01 1.01 0 0 1-.4 1.6l-.3 .1M135.8 89.9a1.01 1.01 0 0 1-1-1.4 1.01 1.01 0 0 1 1.7-.3 1.01 1.01 0 0 1-.4 1.7h-.3M140.9 95a1.01 1.01 0 0 1-1-1.4 1.01 1.01 0 0 1 1.7-.3 1.01 1.01 0 0 1-.4 1.6l-.3 .1M140.9 89.9a1.01 1.01 0 0 1-1-1.4 1.01 1.01 0 0 1 1.7-.3 1.01 1.01 0 0 1-.4 1.7h-.3M145.9 95a1.01 1.01 0 0 1-.9-1.4 1.01 1.01 0 0 1 1.6-.3 1.01 1.01 0 0 1-.3 1.6l-.4 .1M145.9 89.9a1.01 1.01 0 0 1-.9-1.4 1.01 1.01 0 0 1 1.6-.3 1.01 1.01 0 0 1-.3 1.7h-.4M151 95a1.01 1.01 0 0 1-.9-1.4 1.01 1.01 0 0 1 1.6-.3 1.01 1.01 0 0 1-.3 1.6l-.4 .1M151 89.9a1.01 1.01 0 0 1-.9-1.4 1.01 1.01 0 0 1 1.6-.3 1.01 1.01 0 0 1-.3 1.7h-.4M156.1 95a1.01 1.01 0 0 1-1-1.4 1.01 1.01 0 0 1 1.7-.3 1.01 1.01 0 0 1-.3 1.6l-.4 .1M156.1 89.9a1.01 1.01 0 0 1-1-1.4 1.01 1.01 0 0 1 1.7-.3 1.01 1.01 0 0 1-.3 1.7h-.4M161.2 95a1.01 1.01 0 0 1-1-1.4 1.01 1.01 0 0 1 1.7-.3 1.01 1.01 0 0 1-.4 1.6l-.3 .1M161.2 89.9a1.01 1.01 0 0 1-1-1.4 1.01 1.01 0 0 1 1.7-.3 1.01 1.01 0 0 1-.4 1.7h-.3"/>
<path d="M166.3 95a1.01 1.01 0 0 1-1-1.4 1.01 1.01 0 0 1 1.7-.3 1.01 1.01 0 0 1-.4 1.6l-.3 .1M166.3 89.9a1.01 1.01 0 0 1-1-1.4 1.01 1.01 0 0 1 1.7-.3 1.01 1.01 0 0 1-.4 1.7h-.3M171.3 95a1.01 1.01 0 0 1-.9-1.4 1.01 1.01 0 0 1 1.6-.3 1.01 1.01 0 0 1-.3 1.6l-.4 .1M171.3 89.9a1.01 1.01 0 0 1-.9-1.4 1.01 1.01 0 0 1 1.6-.3 1.01 1.01 0 0 1-.3 1.7h-.4M176.4 83.8h.1M176.4 83.8v101.6M52 132.4a2.85 2.85 0 0 1-2.6-4.1 2.85 2.85 0 0 1 4.8-.5 2.85 2.85 0 0 1-1.6 4.5l-.6 .1M49.4 176.3a1.01 1.01 0 0 1-.9-1.4 1.01 1.01 0 0 1 1.6-.3 1.01 1.01 0 0 1-.3 1.6l-.4 .1M54.5 176.3a1.01 1.01 0 0 1-1-1.4 1.01 1.01 0 0 1 1.7-.3 1.01 1.01 0 0 1-.3 1.6l-.4 .1M59.6 176.3a1.01 1.01 0 0 1-1-1.4 1.01 1.01 0 0 1 1.7-.3 1.01 1.01 0 0 1-.4 1.6l-.3 .1M64.7 176.3a1.01 1.01 0 0 1-1-1.4 1.01 1.01 0 0 1 1.7-.3 1.01 1.01 0 0 1-.4 1.6l-.3 .1M69.7 176.3a1.01 1.01 0 0 1-.9-1.4 1.01 1.01 0 0 1 1.6-.3 1.01 1.01 0 0 1-.3 1.6l-.4 .1"/>
<path d="M74.8 176.3a1.01 1.01 0 0 1-.9-1.4 1.01 1.01 0 0 1 1.6-.3 1.01 1.01 0 0 1-.3 1.6l-.4 .1M79.9 176.3a1.01 1.01 0 0 1-1-1.4 1.01 1.01 0 0 1 1.7-.3 1.01 1.01 0 0 1-.3 1.6l-.4 .1M85 176.3a1.01 1.01 0 0 1-1-1.4 1.01 1.01 0 0 1 1.7-.3 1.01 1.01 0 0 1-.4 1.6l-.3 .1M90.1 176.3a1.01 1.01 0 0 1-1-1.4 1.01 1.01 0 0 1 1.7-.3 1.01 1.01 0 0 1-.4 1.6l-.3 .1M95.1 176.3a1.01 1.01 0 0 1-.9-1.4 1.01 1.01 0 0 1 1.6-.3 1.01 1.01 0 0 1-.3 1.6l-.4 .1M100.2 176.3a1.01 1.01 0 0 1-.9-1.4 1.01 1.01 0 0 1 1.6-.3 1.01 1.01 0 0 1-.3 1.6l-.4 .1M105.3 176.3a1.01 1.01 0 0 1-1-1.4 1.01 1.01 0 0 1 1.7-.3 1.01 1.01 0 0 1-.3 1.6l-.4 .1M110.4 176.3a1.01 1.01 0 0 1-1-1.4 1.01 1.01 0 0 1 1.7-.3 1.01 1.01 0 0 1-.4 1.6l-.3 .1M115.5 176.3a1.01 1.01 0 0 1-1-1.4 1.01 1.01 0 0 1 1.7-.3 1.01 1.01 0 0 1-.4 1.6l-.3 .1M120.5 176.3a1.01 1.01 0 0 1-.9-1.4 1.01 1.01 0 0 1 1.6-.3 1.01 1.01 0 0 1-.3 1.6l-.4 .1M125.6 176.3a1.01 1.01 0 0 1-.9-1.4 1.01 1.01 0 0 1 1.6-.3 1.01 1.01 0 0 1-.3 1.6l-.4 .1M130.7 176.3a1.01 1.01 0 0 1-1-1.4 1.01 1.01 0 0 1 1.7-.3 1.01 1.01 0 0 1-.3 1.6l-.4 .1"/>
<path d="M135.8 176.3a1.01 1.01 0 0 1-1-1.4 1.01 1.01 0 0 1 1.7-.3 1.01 1.01 0 0 1-.4 1.6l-.3 .1M140.9 176.3a1.01 1.01 0 0 1-1-1.4 1.01 1.01 0 0 1 1.7-.3 1.01 1.01 0 0 1-.4 1.6l-.3 .1M145.9 176.3a1.01 1.01 0 0 1-.9-1.4 1.01 1.01 0 0 1 1.6-.3 1.01 1.01 0 0 1-.3 1.6l-.4 .1M151 176.3a1.01 1.01 0 0 1-.9-1.4 1.01 1.01 0 0 1 1.6-.3 1.01 1.01 0 0 1-.3 1.6l-.4 .1M151 168a2.85 2.85 0 0 1-2.6-4.1 2.85 2.85 0 0 1 4.8-.6 2.85 2.85 0 0 1-1.6 4.6l-.6 .1M156.1 176.3a1.01 1.01 0 0 1-1-1.4 1.01 1.01 0 0 1 1.7-.3 1.01 1.01 0 0 1-.3 1.6l-.4 .1M161.2 176.3a1.01 1.01 0 0 1-1-1.4 1.01 1.01 0 0 1 1.7-.3 1.01 1.01 0 0 1-.4 1.6l-.3 .1M166.3 176.3a1.01 1.01 0 0 1-1-1.4 1.01 1.01 0 0 1 1.7-.3 1.01 1.01 0 0 1-.4 1.6l-.3 .1M171.3 176.3a1.01 1.01 0 0 1-.9-1.4 1.01 1.01 0 0 1 1.6-.3 1.01 1.01 0 0 1-.3 1.6l-.4 .1M44.3 185.4h.1M49.4 181.4a1.01 1.01 0 0 1-.9-1.4 1.01 1.01 0 0 1 1.6-.4 1.01 1.01 0 0 1-.3 1.7l-.4 .1M54.5 181.4a1.01 1.01 0 0 1-1-1.4 1.01 1.01 0 0 1 1.7-.4 1.01 1.01 0 0 1-.3 1.7l-.4 .1"/>
<path d="M59.6 181.4a1.01 1.01 0 0 1-1-1.4 1.01 1.01 0 0 1 1.7-.4 1.01 1.01 0 0 1-.4 1.7l-.3 .1M64.7 181.4a1.01 1.01 0 0 1-1-1.4 1.01 1.01 0 0 1 1.7-.4 1.01 1.01 0 0 1-.4 1.7l-.3 .1M69.7 181.4a1.01 1.01 0 0 1-.9-1.4 1.01 1.01 0 0 1 1.6-.4 1.01 1.01 0 0 1-.3 1.7l-.4 .1M74.8 181.4a1.01 1.01 0 0 1-.9-1.4 1.01 1.01 0 0 1 1.6-.4 1.01 1.01 0 0 1-.3 1.7l-.4 .1M79.9 181.4a1.01 1.01 0 0 1-1-1.4 1.01 1.01 0 0 1 1.7-.4 1.01 1.01 0 0 1-.3 1.7l-.4 .1M85 181.4a1.01 1.01 0 0 1-1-1.4 1.01 1.01 0 0 1 1.7-.4 1.01 1.01 0 0 1-.4 1.7l-.3 .1M90.1 181.4a1.01 1.01 0 0 1-1-1.4 1.01 1.01 0 0 1 1.7-.4 1.01 1.01 0 0 1-.4 1.7l-.3 .1M95.1 181.4a1.01 1.01 0 0 1-.9-1.4 1.01 1.01 0 0 1 1.6-.4 1.01 1.01 0 0 1-.3 1.7l-.4 .1M100.2 181.4a1.01 1.01 0 0 1-.9-1.4 1.01 1.01 0 0 1 1.6-.4 1.01 1.01 0 0 1-.3 1.7l-.4 .1M105.3 181.4a1.01 1.01 0 0 1-1-1.4 1.01 1.01 0 0 1 1.7-.4 1.01 1.01 0 0 1-.3 1.7l-.4 .1M110.4 181.4a1.01 1.01 0 0 1-1-1.4 1.01 1.01 0 0 1 1.7-.4 1.01 1.01 0 0 1-.4 1.7l-.3 .1M115.5 181.4a1.01 1.01 0 0 1-1-1.4 1.01 1.01 0 0 1 1.7-.4 1.01 1.01 0 0 1-.4 1.7l-.3 .1"/>
<path d="M120.5 181.4a1.01 1.01 0 0 1-.9-1.4 1.01 1.01 0 0 1 1.6-.4 1.01 1.01 0 0 1-.3 1.7l-.4 .1M125.6 181.4a1.01 1.01 0 0 1-.9-1.4 1.01 1.01 0 0 1 1.6-.4 1.01 1.01 0 0 1-.3 1.7l-.4 .1M130.7 181.4a1.01 1.01 0 0 1-1-1.4 1.01 1.01 0 0 1 1.7-.4 1.01 1.01 0 0 1-.3 1.7l-.4 .1M135.8 181.4a1.01 1.01 0 0 1-1-1.4 1.01 1.01 0 0 1 1.7-.4 1.01 1.01 0 0 1-.4 1.7l-.3 .1M140.9 181.4a1.01 1.01 0 0 1-1-1.4 1.01 1.01 0 0 1 1.7-.4 1.01 1.01 0 0 1-.4 1.7l-.3 .1M145.9 181.4a1.01 1.01 0 0 1-.9-1.4 1.01 1.01 0 0 1 1.6-.4 1.01 1.01 0 0 1-.3 1.7l-.4 .1M151 181.4a1.01 1.01 0 0 1-.9-1.4 1.01 1.01 0 0 1 1.6-.4 1.01 1.01 0 0 1-.3 1.7l-.4 .1M156.1 181.4a1.01 1.01 0 0 1-1-1.4 1.01 1.01 0 0 1 1.7-.4 1.01 1.01 0 0 1-.3 1.7l-.4 .1M161.2 181.4a1.01 1.01 0 0 1-1-1.4 1.01 1.01 0 0 1 1.7-.4 1.01 1.01 0 0 1-.4 1.7l-.3 .1M166.3 181.4a1.01 1.01 0 0 1-1-1.4 1.01 1.01 0 0 1 1.7-.4 1.01 1.01 0 0 1-.4 1.7l-.3 .1M171.3 181.4a1.01 1.01 0 0 1-.9-1.4 1.01 1.01 0 0 1 1.6-.4 1.01 1.01 0 0 1-.3 1.7l-.4 .1M176.4 185.4h.1"/>
<path d="M176.4 185.4h-132.1"/>
</g>
<text font-size="9.2" x="42.1" y="238.9">COMPONENT SIDE OF MOTHERBOARD SHOWN</text>
<g font-size="5.6">
<text x="179.5" y="18.5">APPLICATION SAMPLE 2</text>
<text x="117.5" y="24.1">MINIMUM STACK HEIGHT (ZERO MOTHERBOARD COMPONENT HEIGHT)</text>
</g>
<text font-size="5.2" fill="#00f" x="353.7" y="265.9">B</text>
<g font-size="4.4" fill="#f00">
<text x="318.4" y="239.1">PROPRIETARY</text>
<text x="318.4" y="244.7">INFORMATION</text>
</g>
<g font-size="4.3" fill="#00f">
<text x="419.6" y="243.8">A</text>
<text x="23.2" y="275.6">8</text>
<text x="77.1" y="275.6">7</text>
<text x="131.1" y="275.6">6</text>
<text x="185.1" y="275.6">5</text>
<text x="239.1" y="275.6">4</text>
<text x="288.4" y="275.8">3</text>
<text x="342.4" y="275.8">2</text>
<text x="396.7" y="275.8">1</text>
</g>
<g font-size="4.2">
<text x="326.2" y="33.4">.795±.020</text>
<text x="82.5" y="45.4">2.68</text>
<text x="364.5" y="42.4">.40 MAX</text>
<text x="96.5" y="51.4">2.51 MAX</text>
<text x="206.1" y="51.4">.46 MAX, MOD5234</text>
<text x="364.5" y="51.4">.33 MAX</text>
<text x="118.7" y="57.4">2.350</text>
<text x="135.7" y="63.4">.400</text>
<text x="206.3" y="65.8">ALL EXCEPT MOD5234</text>
<text x="206.3" y="60.9">.11 MAX</text>
<text x="364.5" y="60.3">.28 MAX</text>
<text x="375.4" y="69.4">.125 MAX</text>
<text x="81.1" y="75.4">.100 TYP</text>
<text x="212.4" y="75.4">.11 MAX</text>
<text x="177.7" y="87.9">1</text>
<text x="177.7" y="96.4">2</text>
<text x="377.2" y="97.5">MOTHERBOARD</text>
<text x="200.4" y="109.3">.800</text>
<text x="286.2" y="108.9">OPTIONAL:</text>
<text x="289" y="113">4-40 X .31</text>
<text x="208.8" y="116.1">1.255</text>
<text x="271.2" y="117.1">PAN HEAD SCREW</text>
<text x="376.5" y="117.1">OPTIONAL:</text>
<text x="217.2" y="124.2">1.500</text>
<text x="276.5" y="121.2">MCMASTER P/N</text>
<text x="286.3" y="125.3">91772A107</text>
<text x="376.5" y="125.3">PAN HEAD SCREW</text>
<text x="377.6" y="121.2">4-40 X .31</text>
<text x="305.7" y="129.4">+</text>
<text x="376.5" y="129.4">MCMASTER P/N</text>
<text x="226.1" y="132.2">1.700</text>
<text x="275.8" y="137.7">WASHER, SMALL</text>
<text x="278" y="133.5">#4 INSULATING</text>
<text x="376.5" y="133.6">91772A107</text>
<text x="376.5" y="137.7">+</text>
<text x="235.7" y="144">MAX</text>
<text x="236.8" y="139">1.91</text>
<text x="285.1" y="141.8">MCMASTER</text>
<text x="376.5" y="141.8">#4 INSULATING</text>
<text x="286.3" y="145.9">90295A059</text>
<text x="376.5" y="145.9">WASHER, SMALL</text>
<text x="376.5" y="150">MCMASTER</text>
<text x="376.5" y="154.1">90295A059</text>
<text x="177.7" y="173.9">1</text>
<text x="177.7" y="183.6">2</text>
<text x="314.8" y="185">1</text>
<text x="296.4" y="190.6">OPTIONAL:</text>
<text x="23" y="194.5">.100</text>
<text x="119.7" y="197.7">2</text>
<text x="277.8" y="194.7">.19 OD X .187 LONG</text>
<text x="24.1" y="199.4">TYP</text>
<text x="64.4" y="199.3">SOCKET FOR .025 SQ PIN</text>
<text x="64.4" y="203.4">MIL-MAX P/N 0285-0-15-80-16-27-10-0</text>
<text x="169.8" y="203.7">(2 PLACES)</text>
<text x="169.8" y="199.6">OPTIONAL</text>
<text x="196.6" y="199.6">.114 MTG HOLE</text>
<text x="285.2" y="198.8">4-40 INSULATING</text>
<text x="297.3" y="202.9">STANDOFF</text>
<text x="64.4" y="207.5">(110 PLACES)</text>
<text x="289.6" y="207">LYN-TRON P/N</text>
<text x="161.1" y="213.4">MODULE OUTLINE</text>
<text x="274.5" y="211.1">NY6940-0440-0.187-00</text>
</g>
<g font-size="4.2" fill="#191924">
<text x="386.2" y="265.5">850460</text>
<text x="413.6" y="265.5">B</text>
</g>
<g font-size="3.9" fill="#191924">
<text x="363.1" y="248.9">CUSTOMER DRAWING</text>
<text x="368.1" y="252.9">MODEL 52XX-100</text>
</g>
<g font-size="3.5" fill="#00f">
<text x="23.2" y="6.7">8</text>
<text x="76.5" y="6.7">7</text>
<text x="131.4" y="6.3">6</text>
<text x="185.4" y="6.3">5</text>
<text x="239.4" y="6.3">4</text>
<text x="293.3" y="6.3">3</text>
<text x="401.6" y="6.3">1</text>
<text x="7.8" y="37.4">D</text>
<text x="418.9" y="37.7">D</text>
<text x="8.1" y="105.1">C</text>
<text x="418.9" y="105.4">C</text>
<text x="8.1" y="174.9">B</text>
<text x="418.9" y="175.3">B</text>
<text x="8" y="244.8">A</text>
</g>
<text font-size="2.9" fill="#191924" x="326.4" y="256.5">NETBURNER</text>
<g font-size="2.9" fill="#f00">
<text x="319" y="262.1">CAD/CAM DRAWING</text>
<text x="319.1" y="269.1">REVISE OR UPDATE</text>
<text x="319.1" y="265.6">DO NOT MANUALLY</text>
</g>
<g font-size="2.1" fill="#191924">
<text x="360.6" y="270">1:1</text>
<text x="400.6" y="269.9">SHEET 3 OF 3</text>
</g>
<g font-size="2" fill="#191924">
<text x="376.3" y="237.9">5405 MOREHOUSE DR., STE 200</text>
<text x="387.8" y="240.4">SAN DIEGO, CA. 92121</text>
<text x="394.7" y="243">(858) 558-0293</text>
</g>
<g font-size="1.9" fill="#191924">
<text x="318.2" y="248.1">NOT TO BE COPIED, USED, OR</text>
<text x="319" y="250.3">DISCLOSED WITHOUT WRITTEN</text>
<text x="325.2" y="252.5">PERMISSION FROM</text>
</g>
<text font-size="1.7" fill="#191924" x="362.1" y="240.9">etBurner</text>
<g font-size="1.1" fill="#191924">
<text x="353.4" y="247.1">TITLE</text>
<text x="354.1" y="260">SIZE</text>
<text x="364.5" y="260">FSCM</text>
<text x="374.4" y="259.8">DRAWING NUMBER</text>
<text x="413.7" y="260">REV</text>
<text x="353.3" y="269.7">SCALE</text>
</g>
</svg>
